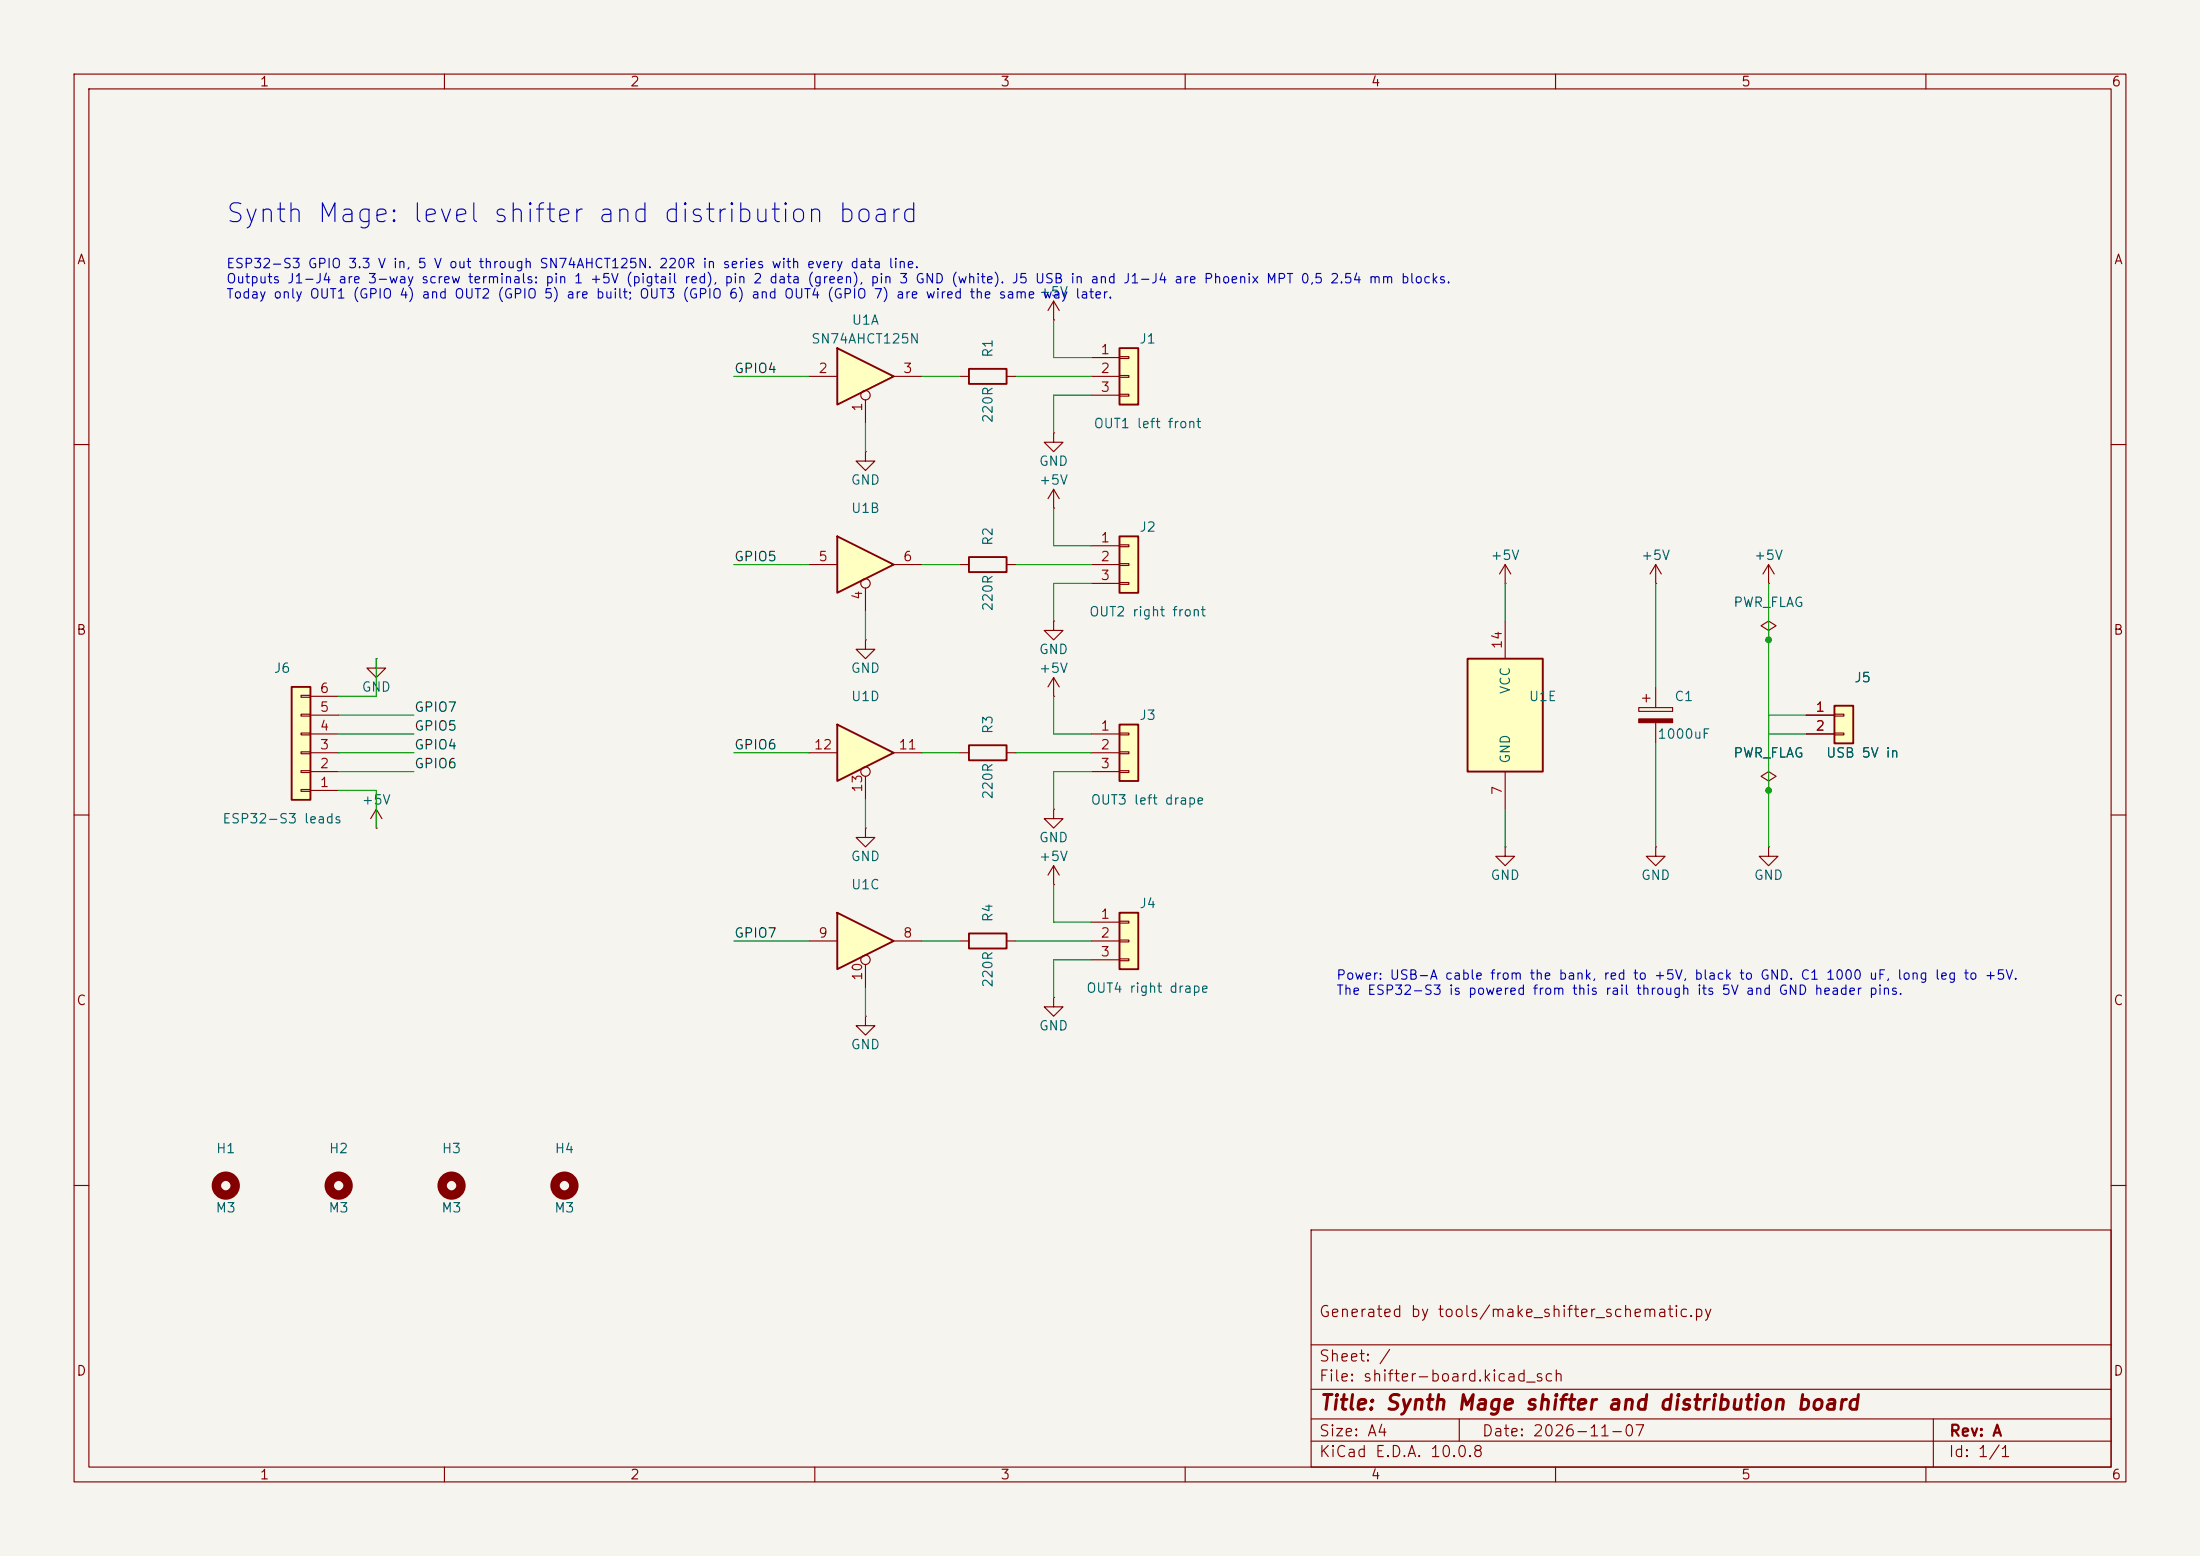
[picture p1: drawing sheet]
<svg xmlns="http://www.w3.org/2000/svg" width="297mm" height="210mm" viewBox="0 0 297 210" stroke-linecap="round" stroke-linejoin="round" font-family="sans-serif">
<path d="M0 0h297v210h-297z" fill="#f5f4ef" stroke="#f5f4ef" stroke-width=".14"/>
<g fill="none" stroke="#840000" stroke-width=".15">
<path d="M10 10h277v190h-277zM12 12h273v186h-273zM60 10v2M110 10v2M160 10v2M210 10v2M260 10v2M10 60h2M285 60h2M10 110h2M285 110h2M116.8 137.2v1.2h1.3l-1.3 1.3-1.2-1.3h1.2"/>
<path d="M116.8 137.2h.1M10 160h2M177 166h108v32h-108zM285 160h2M60 198v2M110 198v2M160 198v2M177 194.5h108M177 191.5h108M177 187.5h108M177 181.5h108M197 191.5v3"/>
<path d="M210 198v2M260 198v2M261 191.5v6.5"/>
</g>
<path d="M113 123.2l7.6 3.8-7.6 3.8z" fill="#ffffc2"/>
<path d="M113 123.2l7.6 3.8-7.6 3.8z" fill="none" stroke="#840000" stroke-width=".25"/>
<g fill="none" stroke="#840000" stroke-width=".15">
<path d="M50.8 111.8h.1M50.8 109.2l-.8 1.3M50.8 109.2l.8 1.3M50.8 109.2v2.6M109.2 127h3.8M116.8 130.2v3.2M120.6 127h3.9"/>
<circle cx="116.8" cy="129.5" r=".63"/>
</g>
<path d="M113 47l7.6 3.8-7.6 3.8z" fill="#ffffc2"/>
<path d="M113 47l7.6 3.8-7.6 3.8zM130.8 49.8h5.1v2h-5.1z" fill="none" stroke="#840000" stroke-width=".25"/>
<g fill="none" stroke="#840000" stroke-width=".15">
<path d="M109.2 50.8h3.8M116.8 54v3.2M120.6 50.8h3.9M129.5 50.8h1.3M135.9 50.8h1.3M238.8 85.1l1-.6-1-.7-1.1 .7 1.1 .6v1.3M238.8 86.4h.1M203.2 114.3v1.3h1.3l-1.3 1.2-1.3-1.2h1.3M203.2 114.3h.1M238.8 114.3v1.3h1.2l-1.2 1.2-1.3-1.2h1.3M238.8 114.3h.1"/>
<circle cx="116.8" cy="53.3" r=".63"/>
</g>
<circle cx="30.5" cy="160" r="1.27" fill="none" stroke="#840000" stroke-width="1.3"/>
<path d="M151.1 72.4h2.6v7.6h-2.6z" fill="#ffffc2"/>
<path d="M151.1 72.4h2.6v7.6h-2.6z" fill="none" stroke="#840000" stroke-width=".25"/>
<path d="M147.3 73.7h3.8M147.3 76.2h3.8M147.3 78.7h3.8M151.1 73.5h1.3v.3h-1.3zM151.1 76.1h1.3v.2h-1.3zM151.1 78.6h1.3v.3h-1.3z" fill="none" stroke="#840000" stroke-width=".15"/>
<path d="M247.6 95.3h2.6v5h-2.6z" fill="#ffffc2"/>
<path d="M247.6 95.3h2.6v5h-2.6z" fill="none" stroke="#840000" stroke-width=".25"/>
<g fill="none" stroke="#840000" stroke-width=".15">
<path d="M223.5 78.7h.1M223.5 76.2l-.7 1.3M223.5 76.2l.8 1.3M223.5 76.2v2.5M238.8 78.7h.1M238.8 76.2l-.8 1.3M238.8 76.2l.7 1.3M238.8 76.2v2.5M243.8 96.5h3.8M243.8 99.1h3.8M247.6 96.4h1.3v.2h-1.3zM247.6 98.9h1.3v.3h-1.3z"/>
<path d="M223.5 114.3v1.3h1.3l-1.3 1.2-1.3-1.2h1.3M223.5 114.3h.1"/>
</g>
<path d="M151.1 47h2.6v7.6h-2.6z" fill="#ffffc2"/>
<path d="M151.1 47h2.6v7.6h-2.6zM130.8 75.2h5.1v2h-5.1z" fill="none" stroke="#840000" stroke-width=".25"/>
<g fill="none" stroke="#840000" stroke-width=".15">
<path d="M147.3 48.3h3.8M147.3 50.8h3.8M147.3 53.3h3.8M151.1 48.1h1.3v.3h-1.3zM151.1 50.7h1.3v.2h-1.3zM151.1 53.2h1.3v.3h-1.3zM116.8 61v1.2h1.3l-1.3 1.3-1.2-1.3h1.2M116.8 61h.1M129.5 76.2h1.3M135.9 76.2h1.3M203.2 78.7h.1M203.2 76.2l-.8 1.3"/>
<path d="M203.2 76.2l.8 1.3M203.2 76.2v2.5"/>
</g>
<path d="M198.1 88.9h10.2v15.2h-10.2z" fill="#ffffc2"/>
<path d="M198.1 88.9h10.2v15.2h-10.2z" fill="none" stroke="#840000" stroke-width=".25"/>
<path d="M142.2 58.4v1.3h1.3l-1.3 1.3-1.2-1.3h1.2M142.2 58.4h.1M142.2 68.6h.1M142.2 66l-.7 1.3M142.2 66l.8 1.3M142.2 66v2.6M203.2 83.8v5.1M203.2 104.1v5.1" fill="none" stroke="#840000" stroke-width=".15"/>
<path d="M113 72.4l7.6 3.8-7.6 3.8z" fill="#ffffc2"/>
<path d="M113 72.4l7.6 3.8-7.6 3.8z" fill="none" stroke="#840000" stroke-width=".25"/>
<g fill="none" stroke="#840000" stroke-width=".15">
<path d="M109.2 76.2h3.8M116.8 79.4v3.2M120.6 76.2h3.9M221.2 95.5h4.6v.5h-4.6zM221.7 94.2h1.1M222.2 93.7v1M223.5 92.7v2.8M223.5 97.5v2.8M238.8 105.4l1-.6-1-.7-1.1 .7 1.1 .6v1.3M238.8 106.7h.1"/>
<circle cx="116.8" cy="78.7" r=".63"/>
</g>
<path d="M221.2 97h4.6v.5h-4.6z" fill="#840000" stroke="#840000" stroke-width=".15"/>
<path d="M151.1 97.8h2.6v7.6h-2.6z" fill="#ffffc2"/>
<path d="M151.1 97.8h2.6v7.6h-2.6z" fill="none" stroke="#840000" stroke-width=".25"/>
<path d="M147.3 99.1h3.8M151.1 98.9h1.3v.3h-1.3zM147.3 101.6h3.8M147.3 104.1h3.8M151.1 101.5h1.3v.2h-1.3zM151.1 104h1.3v.3h-1.3z" fill="none" stroke="#840000" stroke-width=".15"/>
<path d="M151.1 123.2h2.6v7.6h-2.6z" fill="#ffffc2"/>
<path d="M130.8 100.6h5.1v2h-5.1zM151.1 123.2h2.6v7.6h-2.6z" fill="none" stroke="#840000" stroke-width=".25"/>
<g fill="none" stroke="#840000" stroke-width=".15">
<path d="M142.2 43.2h.1M142.2 40.6l-.7 1.3M142.2 40.6l.8 1.3M142.2 40.6v2.6M116.8 86.4v1.2h1.3l-1.3 1.3-1.2-1.3h1.2M116.8 86.4h.1M129.5 101.6h1.3M135.9 101.6h1.3M142.2 109.2v1.3h1.3l-1.3 1.3-1.2-1.3h1.2M142.2 109.2h.1M142.2 119.4h.1M142.2 116.8v2.6"/>
<path d="M142.2 116.8l-.7 1.3M142.2 116.8l.8 1.3M147.3 124.5h3.8M147.3 127h3.8M147.3 129.5h3.8M151.1 124.3h1.3v.3h-1.3zM151.1 126.9h1.3v.2h-1.3zM151.1 129.4h1.3v.3h-1.3z"/>
</g>
<path d="M39.4 92.7h2.5v15.3h-2.5z" fill="#ffffc2"/>
<path d="M39.4 92.7h2.5v15.3h-2.5z" fill="none" stroke="#840000" stroke-width=".25"/>
<g fill="none" stroke="#840000" stroke-width=".15">
<path d="M40.6 98.9h1.3v.3h-1.3zM40.6 96.4h1.3v.2h-1.3zM40.6 93.9h1.3v.2h-1.3zM41.9 99.1h3.8M41.9 96.5h3.8M41.9 94h3.8M40.6 106.6h1.3v.2h-1.3zM40.6 104h1.3v.3h-1.3zM40.6 101.5h1.3v.2h-1.3zM41.9 106.7h3.8M41.9 104.1h3.8M41.9 101.6h3.8"/>
<path d="M116.8 111.8v1.2h1.3l-1.3 1.3-1.2-1.3h1.2M116.8 111.8h.1"/>
</g>
<circle cx="45.7" cy="160" r="1.27" fill="none" stroke="#840000" stroke-width="1.3"/>
<path d="M113 97.8l7.6 3.8-7.6 3.8z" fill="#ffffc2"/>
<path d="M113 97.8l7.6 3.8-7.6 3.8zM130.8 126h5.1v2h-5.1z" fill="none" stroke="#840000" stroke-width=".25"/>
<g fill="none" stroke="#840000" stroke-width=".15">
<path d="M50.8 88.9v1.3h1.3l-1.3 1.2-1.3-1.2h1.3M50.8 88.9h.1M142.2 83.8v1.3h1.3l-1.3 1.3-1.2-1.3h1.2M142.2 83.8h.1M142.2 94h.1M142.2 91.4l-.7 1.3M142.2 91.4l.8 1.3M142.2 91.4v2.6M243.8 96.5h3.8M243.8 99.1h3.8M109.2 101.6h3.8M116.8 104.8v3.2"/>
<path d="M120.6 101.6h3.9M238.8 106.7h.1M129.5 127h1.3M135.9 127h1.3M142.2 134.6v1.3h1.3l-1.3 1.3-1.2-1.3h1.2M142.2 134.6h.1"/>
<circle cx="116.8" cy="104.1" r=".63"/>
</g>
<g fill="none" stroke="#840000" stroke-width="1.3">
<circle cx="61" cy="160" r="1.27"/>
<circle cx="76.2" cy="160" r="1.27"/>
</g>
<g fill="none" stroke="#009600" stroke-width=".15">
<path d="M99.1 50.8h10.1M116.8 57.2v3.8M124.5 50.8h5M137.2 50.8h10.1M142.2 43.2v5.1h5.1M147.3 53.3h-5.1v5.1M99.1 76.2h10.1M124.5 76.2h5M137.2 76.2h10.1M142.2 68.6v5.1h5.1M147.3 78.7h-5.1v5.1M203.2 78.7v5.1"/>
<path d="M223.5 78.7v14M238.8 78.7v35.6M45.7 96.5h10.2M45.7 99.1h10.2M50.8 88.9v5.1h-5.1M116.8 82.6v3.8M142.2 94v5.1h5.1M238.8 96.5h5M238.8 99.1h5M45.7 101.6h10.2M45.7 106.7h5.1v5.1M45.7 104.1h10.2"/>
<path d="M99.1 101.6h10.1M116.8 108v3.8M124.5 101.6h5M137.2 101.6h10.1M142.2 119.4v5.1h5.1M147.3 104.1h-5.1v5.1M203.2 109.2v5.1M223.5 100.3v14M99.1 127h10.1M116.8 133.4v3.8M124.5 127h5M137.2 127h10.1"/>
<path d="M147.3 129.5h-5.1v5.1"/>
</g>
<g fill="#009600">
<circle cx="238.8" cy="106.7" r=".46"/>
<circle cx="238.8" cy="86.4" r=".46"/>
</g>
<text font-size="2.5" fill="#0000c2" x="30.3" y="30.7">Synth Mage: level shifter and distribution board</text>
<text font-size="2" fill="#840000" x="178" y="190.8">Title: Synth Mage shifter and distribution board</text>
<g font-size="1.5" fill="#840000">
<text x="178" y="178.1">Generated by tools/make_shifter_schematic.py</text>
<text x="178" y="184.1">Sheet: /</text>
<text x="178" y="186.8">File: shifter-board.kicad_sch</text>
<text x="178" y="197">KiCad E.D.A. 10.0.8</text>
<text x="178" y="194.2">Size: A4</text>
<text x="200" y="194.2">Date: 2026-11-07</text>
<text x="263" y="197">Id: 1/1</text>
<text x="263" y="194.2">Rev: A</text>
</g>
<g font-size="1.3" fill="#840000">
<text x="35" y="12">1</text>
<text x="85" y="12">2</text>
<text x="135" y="12">3</text>
<text x="185" y="12">4</text>
<text x="235" y="12">5</text>
<text x="285" y="12">6</text>
<text x="10.3" y="36">A</text>
<text x="285.3" y="36">A</text>
<text x="10.2" y="86">B</text>
<text x="285.2" y="86">B</text>
<text x="10.2" y="136">C</text>
<text x="285.2" y="136">C</text>
<text x="10.2" y="186">D</text>
<text x="285.2" y="186">D</text>
<text x="35" y="200">1</text>
<text x="85" y="200">2</text>
<text x="135" y="200">3</text>
<text x="185" y="200">4</text>
<text x="235" y="200">5</text>
<text x="285" y="200">6</text>
</g>
<g font-size="1.3" fill="#0000c2">
<text x="30.5" y="36.5">ESP32-S3 GPIO 3.3 V in, 5 V out through SN74AHCT125N. 220R in series with every data line.</text>
<text x="30.5" y="38.6">Outputs J1-J4 are 3-way screw terminals: pin 1 +5V (pigtail red), pin 2 data (green), pin 3 GND (white). J5 USB in and J1-J4 are Phoenix MPT 0,5 2.54 mm blocks.</text>
<text x="30.5" y="40.6">Today only OUT1 (GPIO 4) and OUT2 (GPIO 5) are built; OUT3 (GPIO 6) and OUT4 (GPIO 7) are wired the same +5V</text>
<text x="140.6" y="40.6">way later.</text>
<text x="180.3" y="132.5">Power: USB-A cable from the bank, red to +5V, black to GND. C1 1000 uF, long leg to +5V.</text>
<text x="180.3" y="134.6">The ESP32-S3 is powered from this rail through its 5V and GND header pins.</text>
</g>
<g font-size="1.3" fill="#006464">
<text x="109.4" y="46.7">SN74AHCT125N</text>
<text x="114.9" y="44.1">U1A</text>
<text x="153.7" y="46.7">J1</text>
<text x="134.3" y="48.4" transform="rotate(-90 134.3 48.4)">R1</text>
<text x="134.3" y="57.2" transform="rotate(-90 134.3 57.2)">220R</text>
<text x="147.6" y="58.1">OUT1 left front</text>
<text x="114.8" y="65.7">GND</text>
<text x="140.2" y="63.2">GND</text>
<text x="140.2" y="65.7">+5V</text>
<text x="114.8" y="69.5">U1B</text>
<text x="134.3" y="73.8" transform="rotate(-90 134.3 73.8)">R2</text>
<text x="153.7" y="72.1">J2</text>
<text x="201.1" y="75.9">+5V</text>
<text x="221.5" y="75.9">+5V</text>
<text x="236.7" y="75.9">+5V</text>
<text x="134.3" y="82.6" transform="rotate(-90 134.3 82.6)">220R</text>
<text x="147" y="83.5">OUT2 right front</text>
<text x="233.9" y="82.2">PWR_FLAG</text>
<text x="140.2" y="88.6">GND</text>
<text x="36.9" y="91.1">J6</text>
<text x="48.7" y="93.7">GND</text>
<text x="114.8" y="91.1">GND</text>
<text x="114.8" y="94.9">U1D</text>
<text x="140.2" y="91.1">+5V</text>
<text x="204.2" y="93.8" transform="rotate(-90 204.2 93.8)">VCC</text>
<text x="206.3" y="94.9">U1E</text>
<text x="226" y="94.9">C1</text>
<text x="250.2" y="92.4">J5</text>
<text x="134.3" y="99.2" transform="rotate(-90 134.3 99.2)">R3</text>
<text x="153.7" y="97.5">J3</text>
<text x="223.7" y="100">1000uF</text>
<text x="134.3" y="108" transform="rotate(-90 134.3 108)">220R</text>
<text x="204.2" y="103.2" transform="rotate(-90 204.2 103.2)">GND</text>
<text x="233.9" y="102.6">PWR_FLAG</text>
<text x="246.4" y="102.6">USB 5V in</text>
<text x="29.9" y="111.5">ESP32-S3 leads</text>
<text x="48.7" y="108.9">+5V</text>
<text x="140.2" y="114">GND</text>
<text x="147.2" y="108.9">OUT3 left drape</text>
<text x="114.8" y="116.5">GND</text>
<text x="140.2" y="116.5">+5V</text>
<text x="201.1" y="119.1">GND</text>
<text x="221.5" y="119.1">GND</text>
<text x="236.7" y="119.1">GND</text>
<text x="114.8" y="120.3">U1C</text>
<text x="134.3" y="124.6" transform="rotate(-90 134.3 124.6)">R4</text>
<text x="153.7" y="122.9">J4</text>
<text x="134.3" y="133.4" transform="rotate(-90 134.3 133.4)">220R</text>
<text x="146.6" y="134.3">OUT4 right drape</text>
<text x="114.8" y="141.9">GND</text>
<text x="140.2" y="139.4">GND</text>
<text x="29.1" y="156">H1</text>
<text x="44.3" y="156">H2</text>
<text x="59.6" y="156">H3</text>
<text x="74.8" y="156">H4</text>
<text x="29" y="164">M3</text>
<text x="44.3" y="164">M3</text>
<text x="59.5" y="164">M3</text>
<text x="74.7" y="164">M3</text>
</g>
<g font-size="1.3" fill="#0f0f0f">
<text x="99" y="50.7">GPIO4</text>
<text x="99" y="76.1">GPIO5</text>
<text x="55.9" y="98.9">GPIO5</text>
<text x="55.9" y="101.5">GPIO4</text>
<text x="55.9" y="96.4">GPIO7</text>
<text x="99" y="101.5">GPIO6</text>
<text x="55.9" y="104">GPIO6</text>
<text x="99" y="126.9">GPIO7</text>
</g>
<g font-size="1.3" fill="#a90000">
<text x="110.4" y="50.7">2</text>
<text x="121.8" y="50.7">3</text>
<text x="148.5" y="48.1">1</text>
<text x="148.5" y="50.7">2</text>
<text x="148.5" y="53.2">3</text>
<text x="116.7" y="55.7" transform="rotate(-90 116.7 55.7)">1</text>
<text x="110.4" y="76.1">5</text>
<text x="121.8" y="76.1">6</text>
<text x="148.5" y="73.5">1</text>
<text x="148.5" y="76.1">2</text>
<text x="116.7" y="81.1" transform="rotate(-90 116.7 81.1)">4</text>
<text x="148.5" y="78.6">3</text>
<text x="203.1" y="87.7" transform="rotate(-90 203.1 87.7)">14</text>
<text x="43.1" y="93.8">6</text>
<text x="43.1" y="101.5">3</text>
<text x="43.1" y="98.9">4</text>
<text x="43.1" y="96.4">5</text>
<text x="109.8" y="101.5">12</text>
<text x="121.2" y="101.5">11</text>
<text x="148.5" y="98.9">1</text>
<text x="148.5" y="101.5">2</text>
<text x="245" y="96.4">1</text>
<text x="245" y="98.9">2</text>
<text x="43.1" y="106.5">1</text>
<text x="43.1" y="104">2</text>
<text x="116.7" y="107.1" transform="rotate(-90 116.7 107.1)">13</text>
<text x="148.5" y="104">3</text>
<text x="203.1" y="107.4" transform="rotate(-90 203.1 107.4)">7</text>
<text x="148.5" y="124.3">1</text>
<text x="110.4" y="126.9">9</text>
<text x="121.8" y="126.9">8</text>
<text x="148.5" y="126.9">2</text>
<text x="148.5" y="129.4">3</text>
<text x="116.7" y="132.5" transform="rotate(-90 116.7 132.5)">10</text>
</g>
</svg>
